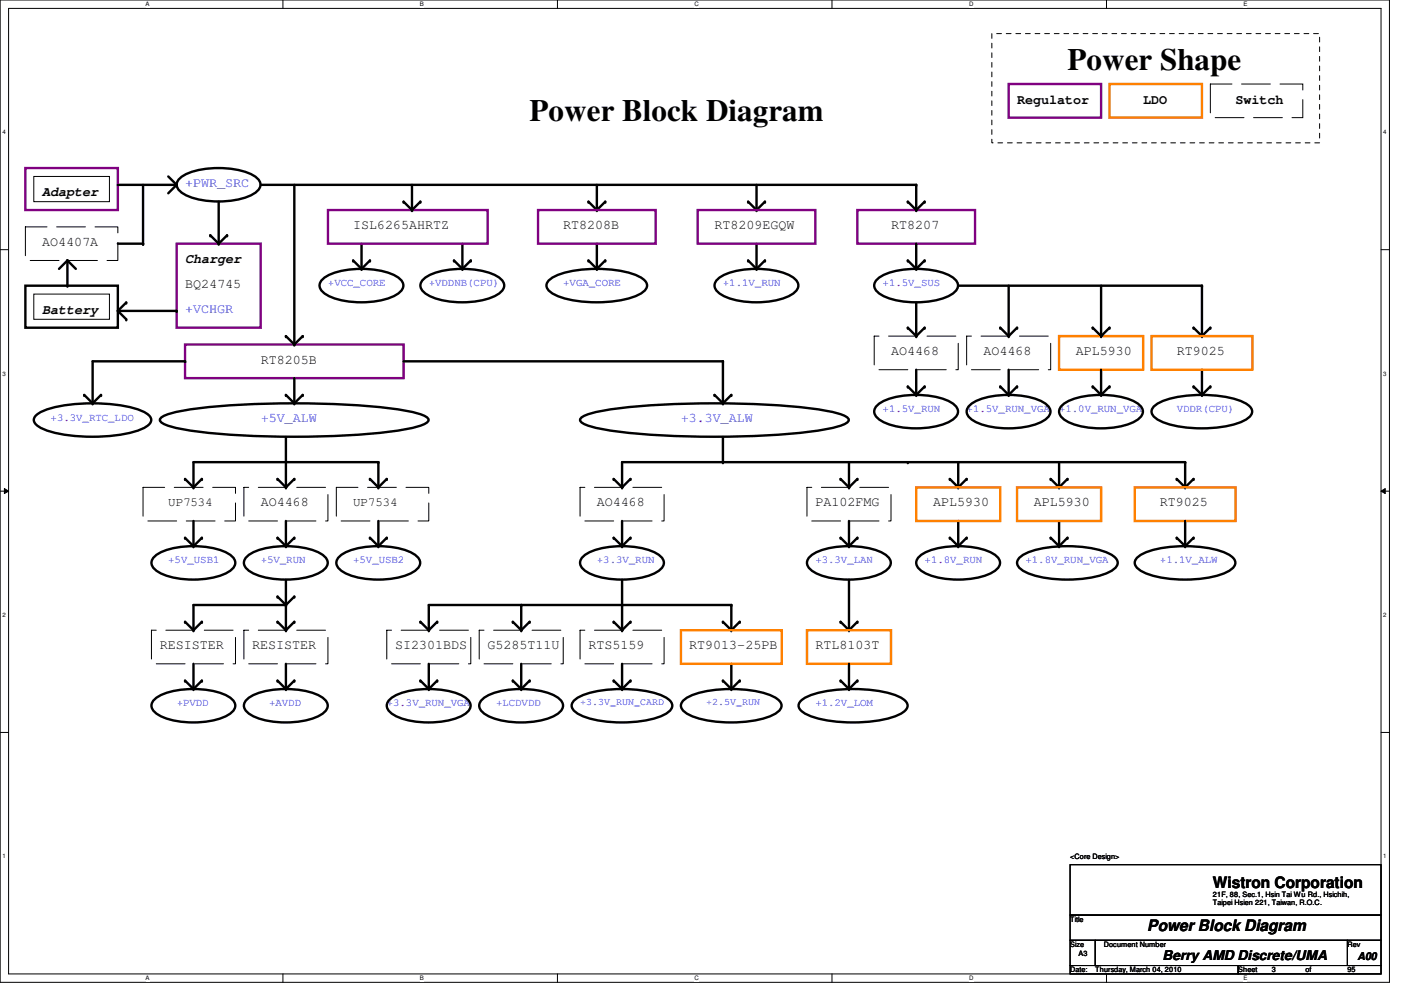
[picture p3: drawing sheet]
<svg xmlns="http://www.w3.org/2000/svg" width="297mm" height="210mm" viewBox="0 0 297 210" stroke-linecap="round" stroke-linejoin="round" font-family="sans-serif">
<path d="M0 0h294v207.9h-294zM1.8 1.8h290.4v204.3h-290.4z" fill="none" stroke="#000" stroke-width=".21"/>
<g fill="#fff">
<path d="M30.8 .2h.8v1.4h-.8z"/>
<path d="M30.8 206.2h.8v1.4h-.8z"/>
</g>
<path d="M59.9 0v1.8M59.9 206.1v1.8" fill="none" stroke="#000" stroke-width=".21"/>
<g fill="#fff">
<path d="M88.9 .2h.8v1.4h-.8z"/>
<path d="M88.9 206.2h.8v1.4h-.8z"/>
</g>
<path d="M117.9 0v1.8M117.9 206.1v1.8" fill="none" stroke="#000" stroke-width=".21"/>
<g fill="#fff">
<path d="M146.9 .2h.9v1.4h-.9z"/>
<path d="M146.9 206.2h.9v1.4h-.9z"/>
</g>
<path d="M176 0v1.8M176 206.1v1.8" fill="none" stroke="#000" stroke-width=".21"/>
<g fill="#fff">
<path d="M205 .2h.9v1.4h-.9z"/>
<path d="M205 206.2h.9v1.4h-.9z"/>
</g>
<path d="M234.1 0v1.8M234.1 206.1v1.8" fill="none" stroke="#000" stroke-width=".21"/>
<g fill="#fff">
<path d="M263.1 .2h.8v1.4h-.8z"/>
<path d="M263.1 206.2h.8v1.4h-.8z"/>
<path d="M.5 27.3h.7v1.4h-.7z"/>
<path d="M292.6 27.3h.7v1.4h-.7z"/>
<path d="M.5 78.4h.7v1.4h-.7z"/>
<path d="M292.6 78.4h.7v1.4h-.7z"/>
</g>
<path d="M0 52.8h1.8M292.2 52.8h1.8" fill="none" stroke="#000" stroke-width=".21"/>
<g fill="#fff">
<path d="M.5 129.5h.7v1.4h-.7z"/>
<path d="M292.6 129.5h.7v1.4h-.7z"/>
</g>
<path d="M0 103.9h1.8M.9 103.4l.9 .5-.9 .5zM292.2 103.9l.9-.5v1zM292.2 103.9h1.8" fill="none" stroke="#000" stroke-width=".21"/>
<path d="M.9 103.4l.9 .5-.9 .5zM292.2 103.9l.9-.5v1z" fill="#000"/>
<g fill="#fff">
<path d="M.5 180.5h.7v1.4h-.7z"/>
<path d="M292.6 180.5h.7v1.4h-.7z"/>
</g>
<path d="M7.2 37.3h16v5.4h-16zM7.2 62.2h16v5.4h-16zM0 155h1.8M292.2 155h1.8M226.4 183h65.8v10.6h-65.8zM226.4 193.6h65.8v5.4h-65.8zM226.4 199h5.3v5.3h-5.3zM231.7 199h53.4v5.3h-53.4zM285.1 199h7.1v5.3h-7.1zM226.4 204.3h35.6v1.8h-35.6zM262 204.3h30.2v1.8h-30.2z" fill="none" stroke="#000" stroke-width=".21"/>
<g fill="none" stroke="#000" stroke-width=".51">
<path d="M24.9 39.1h12.5M30.3 39.1v12.5h-5.4M35.6 37.3l1.8 1.8M37.4 39.1l-1.8 1.8M37.8 38a9.2 9.2 0 0 1 5.6-2.3 17.9 17.9 0 0 1 10.3 1.5 1.93 1.93 0 0 1 1.3 1.5 1.93 1.93 0 0 1-.7 1.9 13.5 13.5 0 0 1-8.1 2 14.4 14.4 0 0 1-7.8-1.9 1.8 1.8 0 0 1-.6-2.7zM55.2 39.1h138.6v5.3M62.3 39.1v33.8M87.2 39.1v5.3M126.3 39.1v5.3M160.1 39.1v5.3M14.3 55.1l1.7 1.8M14.3 55.1v5.4"/>
<path d="M14.3 55.1l-1.8 1.8M44.5 49.8l1.8 1.8M46.3 42.7v8.9M48 49.8l-1.7 1.8M68.1 59.3a9.2 9.2 0 0 1 5.5-2.2 17.9 17.9 0 0 1 10.3 1.4 1.93 1.93 0 0 1 1.4 1.5 1.93 1.93 0 0 1-.8 1.9 13.5 13.5 0 0 1-8 2.1 14.4 14.4 0 0 1-7.9-2 1.8 1.8 0 0 1-.5-2.7zM74.7 55.1l1.8 1.8M76.5 51.6v5.3M78.3 55.1l-1.8 1.8M85.4 42.7l1.8 1.7M88.9 42.7l-1.7 1.7M89.4 59.3a9.2 9.2 0 0 1 5.6-2.2 17.9 17.9 0 0 1 10.2 1.4 1.93 1.93 0 0 1 1.4 1.5 1.93 1.93 0 0 1-.7 1.9 13.5 13.5 0 0 1-8.1 2.1 14.4 14.4 0 0 1-7.9-2 1.8 1.8 0 0 1-.5-2.7zM96.1 55.1l1.7 1.8"/>
<path d="M97.8 51.6v5.3M99.6 55.1l-1.8 1.8M116.1 59.4a10.4 10.4 0 0 1 5.6-2.2 25.7 25.7 0 0 1 13.5 1.3 2.17 2.17 0 0 1 1.6 2.4 6.9 6.9 0 0 1-4.8 2.5 27.4 27.4 0 0 1-13.8-.7 3.6 3.6 0 0 1-2.6-2.3zM124.5 55.1l1.8 1.8M124.5 42.7l1.8 1.7M126.3 51.6v5.3M128.1 55.1l-1.8 1.8M128.1 42.7l-1.8 1.7M151.6 59.3a9.2 9.2 0 0 1 5.6-2.2 17.9 17.9 0 0 1 10.3 1.4 1.93 1.93 0 0 1 1.3 1.5 1.93 1.93 0 0 1-.7 1.9 13.5 13.5 0 0 1-8.1 2.1 14.4 14.4 0 0 1-7.8-2 1.8 1.8 0 0 1-.6-2.7zM158.3 55.1l1.8 1.8M158.3 42.7l1.8 1.7M160.1 51.6v5.3"/>
<path d="M161.8 55.1l-1.7 1.8M161.8 42.7l-1.7 1.7M185.4 59.3a9.2 9.2 0 0 1 5.6-2.2 17.9 17.9 0 0 1 10.3 1.4 1.93 1.93 0 0 1 1.3 1.5 1.93 1.93 0 0 1-.7 1.9 13.5 13.5 0 0 1-8.1 2.1 14.4 14.4 0 0 1-7.9-2 1.8 1.8 0 0 1-.5-2.7zM192.1 42.7l1.7 1.7M192.1 55.1l1.7 1.8M193.8 51.6v5.3M195.6 42.7l-1.8 1.7M195.6 55.1l-1.8 1.8M5.4 60.5h19.5v8.8h-19.5zM24.9 65.8l1.8 1.8M24.9 65.8h12.5M26.7 64l-1.8 1.8"/>
<path d="M39.2 76.5h-19.6v8.8M60.5 71.1l1.8 1.8M64 71.1l-1.7 1.8M85.4 76.5h67.5v8.8M192.1 69.3l1.7 1.8M193.8 64v7.1M193.8 78.2v5.4M195.6 69.3l-1.8 1.8M202.7 60.5h51.6v10.6M211.6 69.3l1.8 1.8M213.4 60.5v10.6M213.4 78.2v5.4"/>
<path d="M215.2 69.3l-1.8 1.8M231.2 69.3l1.8 1.8M233 60.5v10.6M233 78.2v5.4M234.7 69.3l-1.7 1.8M252.5 69.3l1.8 1.8M254.3 78.2v5.4M256.1 69.3l-1.8 1.8M7.6 87.9a11.3 11.3 0 0 1 5.7-2.1 37.3 37.3 0 0 1 16.1 .9 3.5 3.5 0 0 1 2.6 2.2 2.42 2.42 0 0 1-1.7 1.7 32 32 0 0 1-15.6 1.5l-1.4-.2a11.3 11.3 0 0 1-5.7-2.1 1.22 1.22 0 0 1 0-1.9zM17.8 83.6l1.8 1.7M21.4 83.6l-1.8 1.7M34 88.5a11.5 11.5 0 0 1 5.6-1.8 185.7 185.7 0 0 1 45.3 0l1.4 .3a9.6 9.6 0 0 1 4.2 1.5l.2 .4a2.42 2.42 0 0 1-2 1.3 85.8 85.8 0 0 1-18.5 2.1 163.3 163.3 0 0 1-32.1-1.6 9.5 9.5 0 0 1-4.1-1.5l-.2-.3z"/>
<path d="M60.5 83.6l1.8 1.7M60.5 92.5v10.6M62.3 80v5.3M64 83.6l-1.7 1.7M122.9 88.5a11.5 11.5 0 0 1 5.6-1.8 185.7 185.7 0 0 1 45.3 0l1.4 .3a9.6 9.6 0 0 1 4.2 1.5l.2 .4a2.42 2.42 0 0 1-2 1.3 85.8 85.8 0 0 1-18.5 2.1 163.3 163.3 0 0 1-32.1-1.6 9.5 9.5 0 0 1-4.1-1.5l-.2-.3zM151.2 83.6l1.7 1.7M152.9 92.5v5.3M154.7 83.6l-1.8 1.7M179.6 97.8v5.3M185.4 86a9.2 9.2 0 0 1 5.6-2.3 17.9 17.9 0 0 1 10.3 1.5 1.93 1.93 0 0 1 1.3 1.5 1.93 1.93 0 0 1-.7 1.9 13.5 13.5 0 0 1-8.1 2 14.4 14.4 0 0 1-7.9-1.9 1.8 1.8 0 0 1-.5-2.7zM192.1 81.8l1.7 1.8M195.6 81.8l-1.8 1.8"/>
<path d="M202.7 97.8v5.3M205 86a9.2 9.2 0 0 1 5.6-2.3 17.9 17.9 0 0 1 10.2 1.5 1.93 1.93 0 0 1 1.4 1.5 1.93 1.93 0 0 1-.8 1.9 13.5 13.5 0 0 1-8 2 14.4 14.4 0 0 1-7.9-1.9 1.8 1.8 0 0 1-.5-2.7zM211.6 81.8l1.8 1.8M215.2 81.8l-1.8 1.8M224.1 97.8v5.3M224.5 86a9.2 9.2 0 0 1 5.6-2.3 17.9 17.9 0 0 1 10.3 1.5 1.93 1.93 0 0 1 1.3 1.5 1.93 1.93 0 0 1-.7 1.9 13.5 13.5 0 0 1-8.1 2 14.4 14.4 0 0 1-7.9-1.9 1.8 1.8 0 0 1-.5-2.7zM231.2 81.8l1.8 1.8M234.7 81.8l-1.7 1.8M244.1 86.1a10.4 10.4 0 0 1 5.7-2.2 25.7 25.7 0 0 1 13.4 1.3 2.17 2.17 0 0 1 1.6 2.4 6.9 6.9 0 0 1-4.7 2.5 27.4 27.4 0 0 1-13.9-.7 3.6 3.6 0 0 1-2.6-2.3zM252.5 81.8l1.8 1.8M256.1 81.8l-1.8 1.8M32.5 118a9.2 9.2 0 0 1 5.6-2.3 17.9 17.9 0 0 1 10.2 1.5 1.93 1.93 0 0 1 1.4 1.5 1.93 1.93 0 0 1-.7 1.9 13.5 13.5 0 0 1-8.1 2 14.4 14.4 0 0 1-7.9-1.9 1.8 1.8 0 0 1-.5-2.7z"/>
<path d="M39.2 101.3l1.7 1.8M39.2 113.8l1.7 1.8M40.9 103.1v-5.3h39.1v5.3M40.9 110.2v5.4M42.7 101.3l-1.8 1.8M42.7 113.8l-1.8 1.8M52 118a9.2 9.2 0 0 1 5.6-2.3 17.9 17.9 0 0 1 10.3 1.5 1.93 1.93 0 0 1 1.4 1.5 1.93 1.93 0 0 1-.8 1.9 13.5 13.5 0 0 1-8.1 2 14.4 14.4 0 0 1-7.8-1.9 1.8 1.8 0 0 1-.6-2.7zM58.7 101.3l1.8 1.8M58.7 113.8l1.8 1.8M60.5 110.2v5.4M62.3 101.3l-1.8 1.8M62.3 113.8l-1.8 1.8"/>
<path d="M71.6 118a9.2 9.2 0 0 1 5.6-2.3 17.9 17.9 0 0 1 10.3 1.5 1.93 1.93 0 0 1 1.3 1.5 1.93 1.93 0 0 1-.7 1.9 13.5 13.5 0 0 1-8.1 2 14.4 14.4 0 0 1-7.9-1.9 1.8 1.8 0 0 1-.5-2.7zM78.3 101.3l1.7 1.8M78.3 113.8l1.7 1.8M80 110.2v5.4M81.8 101.3l-1.8 1.8M81.8 113.8l-1.8 1.8M123.2 118a9.2 9.2 0 0 1 5.6-2.3 17.9 17.9 0 0 1 10.2 1.5 1.93 1.93 0 0 1 1.4 1.5 1.93 1.93 0 0 1-.8 1.9 13.5 13.5 0 0 1-8 2 14.4 14.4 0 0 1-7.9-1.9 1.8 1.8 0 0 1-.5-2.7zM129.8 101.3l1.8 1.8M129.8 113.8l1.8 1.8M131.6 103.1v-5.3h119.1v5.3M131.6 110.2v5.4M133.4 101.3l-1.8 1.8"/>
<path d="M133.4 113.8l-1.8 1.8M171.2 118a9.2 9.2 0 0 1 5.6-2.3 17.9 17.9 0 0 1 10.2 1.5 1.93 1.93 0 0 1 1.4 1.5 1.93 1.93 0 0 1-.8 1.9 13.5 13.5 0 0 1-8 2 14.4 14.4 0 0 1-7.9-1.9 1.8 1.8 0 0 1-.5-2.7zM177.8 101.3l1.8 1.8M177.8 113.8l1.8 1.8M179.6 110.2v5.4M181.4 101.3l-1.8 1.8M181.4 113.8l-1.8 1.8M194.3 118a9.2 9.2 0 0 1 5.6-2.3 17.9 17.9 0 0 1 10.2 1.5 1.93 1.93 0 0 1 1.4 1.5 1.93 1.93 0 0 1-.7 1.9 13.5 13.5 0 0 1-8.1 2 14.4 14.4 0 0 1-7.9-1.9 1.8 1.8 0 0 1-.5-2.7zM201 101.3l1.7 1.8M201 113.8l1.7 1.8M202.7 110.2v5.4M204.5 101.3l-1.8 1.8"/>
<path d="M204.5 113.8l-1.8 1.8M215.6 118.1a10.4 10.4 0 0 1 5.7-2.2 25.7 25.7 0 0 1 13.4 1.3 2.17 2.17 0 0 1 1.7 2.4 6.9 6.9 0 0 1-4.8 2.5 27.4 27.4 0 0 1-13.8-.7 3.6 3.6 0 0 1-2.6-2.3zM222.3 101.3l1.8 1.8M222.3 113.8l1.8 1.8M224.1 110.2v5.4M225.8 101.3l-1.7 1.8M225.8 113.8l-1.7 1.8M240.5 118.1a10.4 10.4 0 0 1 5.7-2.2 25.7 25.7 0 0 1 13.4 1.3 2.17 2.17 0 0 1 1.6 2.4 6.9 6.9 0 0 1-4.7 2.5 27.4 27.4 0 0 1-13.8-.7 3.6 3.6 0 0 1-2.6-2.3zM249 101.3l1.7 1.8M249 113.8l1.7 1.8M250.7 110.2v5.4M252.5 101.3l-1.8 1.8"/>
<path d="M252.5 113.8l-1.8 1.8M39.2 131.6l1.7 1.7M42.7 131.6l-1.8 1.7M58.7 131.6l1.8 1.7M58.7 126.2l1.8 1.8M60.5 122.7v10.6M60.5 128h-19.6v5.3M62.3 131.6l-1.8 1.7M62.3 126.2l-1.8 1.8M88.9 131.6l1.8 1.7M90.7 133.3v-5.3h64v5.3M92.5 131.6l-1.8 1.7"/>
<path d="M108.5 131.6l1.8 1.7M110.3 128v5.3M112.1 131.6l-1.8 1.7M129.8 131.6l1.8 1.7M131.6 122.7v10.6M133.4 131.6l-1.8 1.7M152.9 131.6l1.8 1.7M156.5 131.6l-1.8 1.7M177.8 131.6l1.8 1.7M179.6 122.7v10.6M181.4 131.6l-1.8 1.7M32.5 148.2a9.2 9.2 0 0 1 5.6-2.2 17.9 17.9 0 0 1 10.2 1.4 1.93 1.93 0 0 1 1.4 1.5 1.93 1.93 0 0 1-.7 1.9 13.5 13.5 0 0 1-8.1 2.1 14.4 14.4 0 0 1-7.9-2 1.8 1.8 0 0 1-.5-2.7z"/>
<path d="M39.2 144l1.7 1.8M40.9 140.5v5.3M42.7 144l-1.8 1.8M52 148.2a9.2 9.2 0 0 1 5.6-2.2 17.9 17.9 0 0 1 10.3 1.4 1.93 1.93 0 0 1 1.4 1.5 1.93 1.93 0 0 1-.8 1.9 13.5 13.5 0 0 1-8.1 2.1 14.4 14.4 0 0 1-7.8-2 1.8 1.8 0 0 1-.6-2.7zM58.7 144l1.8 1.8M60.5 140.5v5.3M62.3 144l-1.8 1.8M82.3 148.2a9.2 9.2 0 0 1 5.6-2.2 17.9 17.9 0 0 1 10.2 1.4 1.93 1.93 0 0 1 1.4 1.5 1.93 1.93 0 0 1-.8 1.9 13.5 13.5 0 0 1-8 2.1 14.4 14.4 0 0 1-7.9-2 1.8 1.8 0 0 1-.5-2.7zM88.9 144l1.8 1.8M90.7 140.5v5.3M92.5 144l-1.8 1.8M101.8 148.2a9.2 9.2 0 0 1 5.6-2.2 17.9 17.9 0 0 1 10.3 1.4 1.93 1.93 0 0 1 1.4 1.5 1.93 1.93 0 0 1-.8 1.9 13.5 13.5 0 0 1-8.1 2.1 14.4 14.4 0 0 1-7.8-2 1.8 1.8 0 0 1-.6-2.7z"/>
<path d="M108.5 144l1.8 1.8M110.3 140.5v5.3M112.1 144l-1.8 1.8M121.4 148.3a10.4 10.4 0 0 1 5.7-2.2 25.7 25.7 0 0 1 13.4 1.3 2.17 2.17 0 0 1 1.6 2.4 6.9 6.9 0 0 1-4.7 2.5 27.4 27.4 0 0 1-13.9-.7 3.6 3.6 0 0 1-2.6-2.3zM129.8 144l1.8 1.8M131.6 140.5v5.3M133.4 144l-1.8 1.8M144.5 148.3a10.4 10.4 0 0 1 5.7-2.2 25.7 25.7 0 0 1 13.4 1.3 2.17 2.17 0 0 1 1.6 2.4 6.9 6.9 0 0 1-4.7 2.5 27.4 27.4 0 0 1-13.8-.7 3.6 3.6 0 0 1-2.6-2.3zM152.9 144l1.8 1.8M154.7 140.5v5.3M156.5 144l-1.8 1.8M169.4 148.4a10.1 10.1 0 0 1 5.3-2.1 32.3 32.3 0 0 1 14.9 .9 3.3 3.3 0 0 1 2.4 2.1 2.37 2.37 0 0 1-1.6 1.8 27.7 27.7 0 0 1-14.4 1.5l-2.6-.5a6.5 6.5 0 0 1-4.3-2.3l-.2-.5z"/>
<path d="M177.8 144l1.8 1.8M179.6 140.5v5.3M181.4 144l-1.8 1.8"/>
</g>
<g fill="#000">
<circle cx="37.4" cy="39.1" r=".25"/>
<circle cx="193.8" cy="39.1" r=".25"/>
<circle cx="14.3" cy="55.1" r=".25"/>
<circle cx="30.3" cy="51.6" r=".25"/>
<circle cx="44.5" cy="49.8" r=".25"/>
<circle cx="46.3" cy="51.6" r=".25"/>
<circle cx="48" cy="49.8" r=".25"/>
<circle cx="74.7" cy="55.1" r=".25"/>
<circle cx="76.5" cy="56.9" r=".25"/>
<circle cx="78.3" cy="55.1" r=".25"/>
<circle cx="85.4" cy="42.7" r=".25"/>
<circle cx="87.2" cy="44.4" r=".25"/>
<circle cx="88.9" cy="42.7" r=".25"/>
<circle cx="96.1" cy="55.1" r=".25"/>
<circle cx="97.8" cy="56.9" r=".25"/>
<circle cx="99.6" cy="55.1" r=".25"/>
<circle cx="124.5" cy="42.7" r=".25"/>
<circle cx="124.5" cy="55.1" r=".25"/>
<circle cx="126.3" cy="44.4" r=".25"/>
<circle cx="126.3" cy="56.9" r=".25"/>
<circle cx="128.1" cy="55.1" r=".25"/>
<circle cx="128.1" cy="42.7" r=".25"/>
<circle cx="158.3" cy="42.7" r=".25"/>
<circle cx="158.3" cy="55.1" r=".25"/>
<circle cx="160.1" cy="56.9" r=".25"/>
<circle cx="160.1" cy="44.4" r=".25"/>
<circle cx="161.8" cy="42.7" r=".25"/>
<circle cx="161.8" cy="55.1" r=".25"/>
<circle cx="192.1" cy="55.1" r=".25"/>
<circle cx="192.1" cy="42.7" r=".25"/>
<circle cx="193.8" cy="44.4" r=".25"/>
<circle cx="193.8" cy="56.9" r=".25"/>
<circle cx="195.6" cy="42.7" r=".25"/>
<circle cx="195.6" cy="55.1" r=".25"/>
<circle cx="14.3" cy="60.5" r=".25"/>
<circle cx="26.7" cy="64" r=".25"/>
<circle cx="26.7" cy="67.6" r=".25"/>
<circle cx="37.4" cy="65.8" r=".25"/>
<circle cx="39.2" cy="76.5" r=".25"/>
<circle cx="60.5" cy="71.1" r=".25"/>
<circle cx="62.3" cy="72.9" r=".25"/>
<circle cx="64" cy="71.1" r=".25"/>
<circle cx="152.9" cy="76.5" r=".25"/>
<circle cx="192.1" cy="69.3" r=".25"/>
<circle cx="193.8" cy="71.1" r=".25"/>
<circle cx="195.6" cy="69.3" r=".25"/>
<circle cx="211.6" cy="69.3" r=".25"/>
<circle cx="213.4" cy="71.1" r=".25"/>
<circle cx="215.2" cy="69.3" r=".25"/>
<circle cx="231.2" cy="69.3" r=".25"/>
<circle cx="233" cy="71.1" r=".25"/>
<circle cx="234.7" cy="69.3" r=".25"/>
<circle cx="252.5" cy="69.3" r=".25"/>
<circle cx="254.3" cy="60.5" r=".25"/>
<circle cx="254.3" cy="71.1" r=".25"/>
<circle cx="256.1" cy="69.3" r=".25"/>
<circle cx="17.8" cy="83.6" r=".25"/>
<circle cx="19.6" cy="85.3" r=".25"/>
<circle cx="21.4" cy="83.6" r=".25"/>
<circle cx="60.5" cy="83.6" r=".25"/>
<circle cx="62.3" cy="85.3" r=".25"/>
<circle cx="64" cy="83.6" r=".25"/>
<circle cx="80" cy="97.8" r=".25"/>
<circle cx="151.2" cy="83.6" r=".25"/>
<circle cx="152.9" cy="97.8" r=".25"/>
<circle cx="152.9" cy="85.3" r=".25"/>
<circle cx="154.7" cy="83.6" r=".25"/>
<circle cx="192.1" cy="97.8" r=".25"/>
<circle cx="192.1" cy="81.8" r=".25"/>
<circle cx="193.8" cy="83.6" r=".25"/>
<circle cx="195.6" cy="81.8" r=".25"/>
<circle cx="211.6" cy="81.8" r=".25"/>
<circle cx="213.4" cy="83.6" r=".25"/>
<circle cx="215.2" cy="81.8" r=".25"/>
<circle cx="231.2" cy="81.8" r=".25"/>
<circle cx="233" cy="83.6" r=".25"/>
<circle cx="234.7" cy="81.8" r=".25"/>
<circle cx="250.7" cy="97.8" r=".25"/>
<circle cx="252.5" cy="81.8" r=".25"/>
<circle cx="254.3" cy="83.6" r=".25"/>
<circle cx="256.1" cy="81.8" r=".25"/>
<circle cx="39.2" cy="101.3" r=".25"/>
<circle cx="39.2" cy="113.8" r=".25"/>
<circle cx="40.9" cy="115.6" r=".25"/>
<circle cx="40.9" cy="103.1" r=".25"/>
<circle cx="42.7" cy="101.3" r=".25"/>
<circle cx="42.7" cy="113.8" r=".25"/>
<circle cx="58.7" cy="101.3" r=".25"/>
<circle cx="58.7" cy="113.8" r=".25"/>
<circle cx="60.5" cy="103.1" r=".25"/>
<circle cx="60.5" cy="115.6" r=".25"/>
<circle cx="62.3" cy="113.8" r=".25"/>
<circle cx="62.3" cy="101.3" r=".25"/>
<circle cx="78.3" cy="101.3" r=".25"/>
<circle cx="78.3" cy="113.8" r=".25"/>
<circle cx="80" cy="115.6" r=".25"/>
<circle cx="80" cy="103.1" r=".25"/>
<circle cx="81.8" cy="101.3" r=".25"/>
<circle cx="81.8" cy="113.8" r=".25"/>
<circle cx="129.8" cy="101.3" r=".25"/>
<circle cx="129.8" cy="113.8" r=".25"/>
<circle cx="131.6" cy="103.1" r=".25"/>
<circle cx="131.6" cy="115.6" r=".25"/>
<circle cx="133.4" cy="113.8" r=".25"/>
<circle cx="133.4" cy="101.3" r=".25"/>
<circle cx="177.8" cy="101.3" r=".25"/>
<circle cx="177.8" cy="113.8" r=".25"/>
<circle cx="179.6" cy="103.1" r=".25"/>
<circle cx="179.6" cy="115.6" r=".25"/>
<circle cx="181.4" cy="101.3" r=".25"/>
<circle cx="181.4" cy="113.8" r=".25"/>
<circle cx="201" cy="101.3" r=".25"/>
<circle cx="201" cy="113.8" r=".25"/>
<circle cx="202.7" cy="103.1" r=".25"/>
<circle cx="202.7" cy="115.6" r=".25"/>
<circle cx="204.5" cy="101.3" r=".25"/>
<circle cx="204.5" cy="113.8" r=".25"/>
<circle cx="222.3" cy="101.3" r=".25"/>
<circle cx="222.3" cy="113.8" r=".25"/>
<circle cx="224.1" cy="103.1" r=".25"/>
<circle cx="224.1" cy="115.6" r=".25"/>
<circle cx="225.8" cy="101.3" r=".25"/>
<circle cx="225.8" cy="113.8" r=".25"/>
<circle cx="249" cy="113.8" r=".25"/>
<circle cx="249" cy="101.3" r=".25"/>
<circle cx="250.7" cy="115.6" r=".25"/>
<circle cx="250.7" cy="103.1" r=".25"/>
<circle cx="252.5" cy="113.8" r=".25"/>
<circle cx="252.5" cy="101.3" r=".25"/>
<circle cx="39.2" cy="131.6" r=".25"/>
<circle cx="40.9" cy="133.3" r=".25"/>
<circle cx="42.7" cy="131.6" r=".25"/>
<circle cx="58.7" cy="126.2" r=".25"/>
<circle cx="58.7" cy="131.6" r=".25"/>
<circle cx="60.5" cy="128" r=".25"/>
<circle cx="60.5" cy="133.3" r=".25"/>
<circle cx="62.3" cy="131.6" r=".25"/>
<circle cx="62.3" cy="126.2" r=".25"/>
<circle cx="88.9" cy="131.6" r=".25"/>
<circle cx="90.7" cy="133.3" r=".25"/>
<circle cx="92.5" cy="131.6" r=".25"/>
<circle cx="108.5" cy="131.6" r=".25"/>
<circle cx="110.3" cy="133.3" r=".25"/>
<circle cx="110.3" cy="128" r=".25"/>
<circle cx="112.1" cy="131.6" r=".25"/>
<circle cx="129.8" cy="131.6" r=".25"/>
<circle cx="131.6" cy="128" r=".25"/>
<circle cx="131.6" cy="133.3" r=".25"/>
<circle cx="133.4" cy="131.6" r=".25"/>
<circle cx="152.9" cy="131.6" r=".25"/>
<circle cx="154.7" cy="128" r=".25"/>
<circle cx="154.7" cy="133.3" r=".25"/>
<circle cx="156.5" cy="131.6" r=".25"/>
<circle cx="177.8" cy="131.6" r=".25"/>
<circle cx="179.6" cy="133.3" r=".25"/>
<circle cx="181.4" cy="131.6" r=".25"/>
<circle cx="39.2" cy="144" r=".25"/>
<circle cx="40.9" cy="145.8" r=".25"/>
<circle cx="42.7" cy="144" r=".25"/>
<circle cx="58.7" cy="144" r=".25"/>
<circle cx="60.5" cy="145.8" r=".25"/>
<circle cx="62.3" cy="144" r=".25"/>
<circle cx="88.9" cy="144" r=".25"/>
<circle cx="90.7" cy="145.8" r=".25"/>
<circle cx="92.5" cy="144" r=".25"/>
<circle cx="108.5" cy="144" r=".25"/>
<circle cx="110.3" cy="145.8" r=".25"/>
<circle cx="112.1" cy="144" r=".25"/>
<circle cx="129.8" cy="144" r=".25"/>
<circle cx="131.6" cy="145.8" r=".25"/>
<circle cx="133.4" cy="144" r=".25"/>
<circle cx="152.9" cy="144" r=".25"/>
<circle cx="154.7" cy="145.8" r=".25"/>
<circle cx="156.5" cy="144" r=".25"/>
<circle cx="177.8" cy="144" r=".25"/>
<circle cx="179.6" cy="145.8" r=".25"/>
<circle cx="181.4" cy="144" r=".25"/>
</g>
<path d="M213.4 17.8h19.6v7.1h-19.6zM5.4 35.6h19.5v8.8h-19.5zM37.4 51.6h17.8v17.7h-17.8zM69.4 44.4h33.8v7.2h-33.8zM113.8 44.4h24.9v7.2h-24.9zM147.6 44.4h24.9v7.2h-24.9zM181.4 44.4h24.9v7.2h-24.9zM39.2 72.9h46.2v7.1h-46.2z" fill="none" stroke="#800080" stroke-width=".51"/>
<path d="M234.7 17.8h19.6v7.1h-19.6zM224.1 71.1h17.7v7.1h-17.7zM243.6 71.1h21.4v7.1h-21.4zM193.8 103.1h17.8v7.1h-17.8zM215.2 103.1h17.8v7.1h-17.8zM240.1 103.1h21.3v7.1h-21.3zM144.1 133.3h21.3v7.2h-21.3zM170.7 133.3h17.8v7.2h-17.8z" fill="none" stroke="#ff8000" stroke-width=".51"/>
<g fill="none" stroke="#000" stroke-width=".21" stroke-dasharray="6.1 2">
<path d="M256.1 17.8h19.5v7.1h-19.5zM5.4 48h19.5v7.1h-19.5zM185 71.1h17.7v7.1h-17.7zM204.5 71.1h17.8v7.1h-17.8zM30.3 103.1h19.5v7.1h-19.5zM51.6 103.1h17.8v7.1h-17.8zM71.2 103.1h19.5v7.1h-19.5zM122.7 103.1h17.8v7.1h-17.8zM170.7 103.1h17.8v7.1h-17.8zM32 133.3h17.8v7.2h-17.8zM51.6 133.3h17.8v7.2h-17.8zM81.8 133.3h17.8v7.2h-17.8z"/>
<path d="M101.4 133.3h17.8v7.2h-17.8zM122.7 133.3h17.8v7.2h-17.8z"/>
</g>
<path d="M209.8 7.1h69.4v23.1h-69.4z" fill="none" stroke="#000" stroke-width=".21" stroke-dasharray="1 1 1 1 1 1 1 1"/>
<g font-size="6.6">
<text x="225.8" y="14.9">Power Shape</text>
<text x="112.1" y="25.6">Power Block Diagram</text>
</g>
<g font-size="3.3">
<text x="256.6" y="187.9">Wistron Corporation</text>
<text x="242.7" y="197">Power Block Diagram</text>
</g>
<g font-size="2.8">
<text x="215.2" y="21.9">Regulator</text>
<text x="241.8" y="21.9">LDO</text>
<text x="261.4" y="21.9">Switch</text>
<text x="8.9" y="41.5">Adapter</text>
<text x="8.9" y="52">AO4407A</text>
<text x="74.7" y="48.5">ISL6265AHRTZ</text>
<text x="119.2" y="48.5">RT8208B</text>
<text x="151.2" y="48.5">RT8209EGQW</text>
<text x="188.5" y="48.5">RT8207</text>
<text x="39.2" y="55.8">Charger</text>
<text x="39.2" y="60.9">BQ24745</text>
<text x="8.9" y="66.4">Battery</text>
<text x="55.2" y="76.9">RT8205B</text>
<text x="188.5" y="75.1">AO4468</text>
<text x="208.1" y="75.1">AO4468</text>
<text x="227.6" y="75.1">APL5930</text>
<text x="249" y="75.1">RT9025</text>
<text x="55.2" y="107.1">AO4468</text>
<text x="126.3" y="107.1">AO4468</text>
<text x="172.5" y="107.1">PA102FMG</text>
<text x="197.4" y="107.1">APL5930</text>
<text x="218.7" y="107.1">APL5930</text>
<text x="245.4" y="107.1">RT9025</text>
<text x="33.8" y="137.4">RESISTER</text>
<text x="53.4" y="137.4">RESISTER</text>
<text x="83.6" y="137.4">SI2301BDS</text>
<text x="103.2" y="137.4">G5285T11U</text>
<text x="124.5" y="137.4">RTS5159</text>
<text x="145.8" y="137.4">RT9013-25PB</text>
<text x="172.5" y="137.4">RTL8103T</text>
<text x="246" y="203.2">Berry AMD Discrete/UMA</text>
</g>
<g font-size="2.8" fill="#00f">
<text x="39.2" y="39.6">+PWR_SRC</text>
<text x="39.2" y="66.3">+VCHGR</text>
<text x="55.2" y="89.4">+5V_ALW</text>
<text x="144.1" y="89.4">+3.3V_ALW</text>
</g>
<g font-size="2.6">
<text x="35.6" y="107">UP7534</text>
<text x="74.7" y="107">UP7534</text>
</g>
<g font-size="2.3" fill="#00f">
<text x="69.4" y="60.5">+VCC_CORE</text>
<text x="90.7" y="60.5">+VDDNB(CPU)</text>
<text x="119.2" y="60.5">+VGA_CORE</text>
<text x="152.9" y="60.5">+1.1V_RUN</text>
<text x="186.7" y="60.5">+1.5V_SUS</text>
<text x="10.7" y="89">+3.3V_RTC_LDO</text>
<text x="186.7" y="87.2">+1.5V_RUN</text>
<text x="204.5" y="87.2">+1.5V_RUN_VGA</text>
<text x="224.1" y="87.2">+1.0V_RUN_VGA</text>
<text x="249" y="87.2">VDDR(CPU)</text>
<text x="35.6" y="119.2">+5V_USB1</text>
<text x="55.2" y="119.2">+5V_RUN</text>
<text x="74.7" y="119.2">+5V_USB2</text>
<text x="126.3" y="119.2">+3.3V_RUN</text>
<text x="172.5" y="119.2">+3.3V_LAN</text>
<text x="195.6" y="119.2">+1.8V_RUN</text>
<text x="217" y="119.2">+1.8V_RUN_VGA</text>
<text x="245.4" y="119.2">+1.1V_ALW</text>
<text x="37.4" y="149.4">+PVDD</text>
<text x="56.9" y="149.4">+AVDD</text>
<text x="81.8" y="149.4">+3.3V_RUN_VGA</text>
<text x="104.9" y="149.4">+LCDVDD</text>
<text x="172.5" y="149.4">+1.2V_LOM</text>
</g>
<text font-size="2.3" x="287.2" y="203.2">A00</text>
<g font-size="2.1" fill="#00f">
<text x="122.7" y="149.2">+3.3V_RUN_CARD</text>
<text x="149.4" y="149.2">+2.5V_RUN</text>
</g>
<g font-size="1.6">
<text x="226.4" y="181.7">&lt;Core Design&gt;</text>
<text x="256.6" y="189.7">21F, 88, Sec.1, Hsin Tai Wu Rd., Hsichih,</text>
<text x="256.6" y="191.6">Taipei Hsien 221, Taiwan, R.O.C.</text>
<text x="226.4" y="195.1">Title</text>
<text x="226.4" y="200.4">Size</text>
<text x="228.2" y="202.2">A3</text>
<text x="233.5" y="200.4">Document Number</text>
<text x="285.1" y="200.4">Rev</text>
<text x="226.4" y="205.7">Date:</text>
<text x="231.7" y="205.7">Thursday, March 04, 2010</text>
<text x="262" y="205.7">Sheet</text>
<text x="269.1" y="205.7">3</text>
<text x="276.2" y="205.7">of</text>
<text x="285.1" y="205.7">95</text>
</g>
<g font-size="1.3">
<text x="30.8" y="1.3">A</text>
<text x="88.9" y="1.3">B</text>
<text x="146.9" y="1.3">C</text>
<text x="205" y="1.3">D</text>
<text x="263.1" y="1.3">E</text>
<text x=".5" y="28.4">4</text>
<text x="292.6" y="28.4">4</text>
<text x=".5" y="79.5">3</text>
<text x="292.6" y="79.5">3</text>
<text x=".5" y="130.6">2</text>
<text x="292.6" y="130.6">2</text>
<text x=".5" y="181.7">1</text>
<text x="292.6" y="181.7">1</text>
<text x="30.8" y="207.4">A</text>
<text x="88.9" y="207.4">B</text>
<text x="146.9" y="207.4">C</text>
<text x="205" y="207.4">D</text>
<text x="263.1" y="207.4">E</text>
</g>
</svg>
